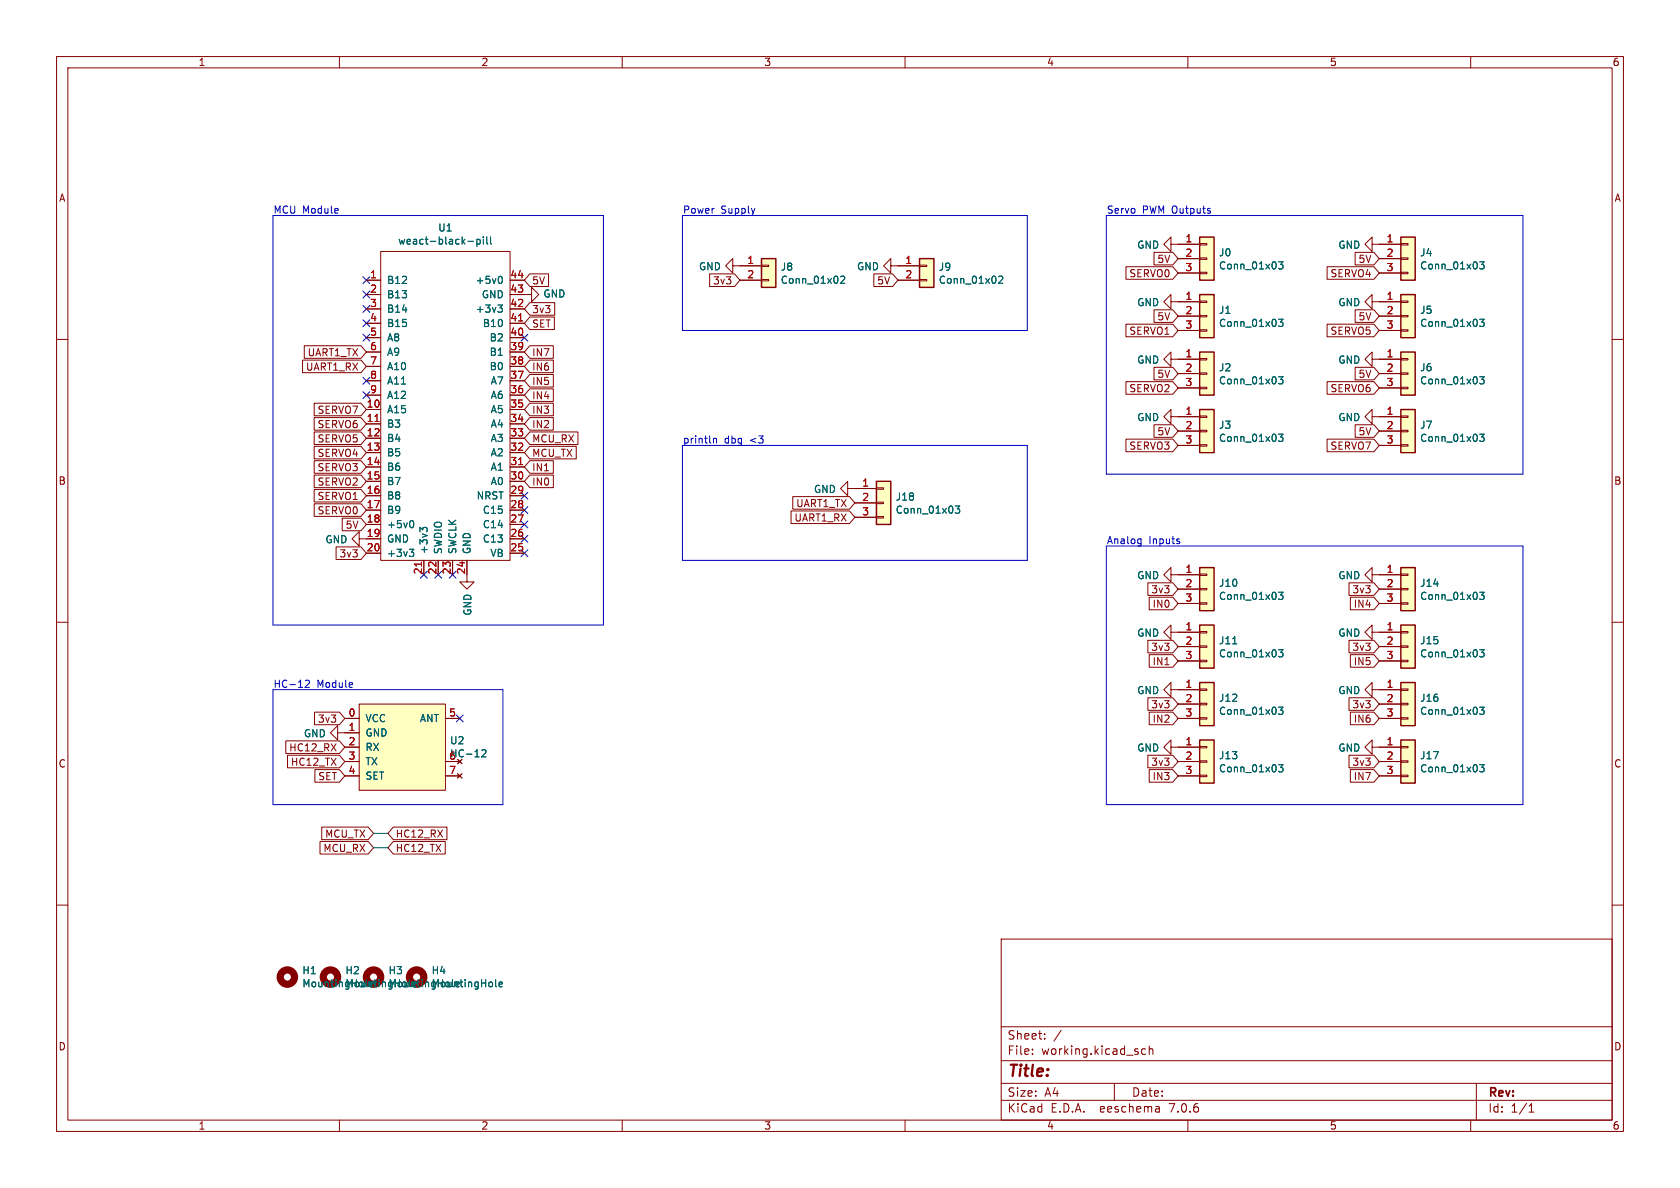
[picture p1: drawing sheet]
<svg xmlns="http://www.w3.org/2000/svg" width="297mm" height="210mm" viewBox="0 0 297 210" stroke-linecap="round" stroke-linejoin="round" font-family="sans-serif">
<g fill="none" stroke="#840000" stroke-width=".18">
<path d="M10 10h277v190h-277zM12 12h273v186h-273zM60 10v2M110 10v2M160 10v2M210 10v2M260 10v2M10 60h2M64.8 49.5h2.5M64.8 52.1h2.5M64.8 54.6h2.5M64.8 57.2h2.5"/>
<path d="M64.8 59.7h2.5M67.3 44.5h22.9v54.6h-22.9zM90.2 52.1h3.8v-1.3l1.2 1.3-1.2 1.2v-1.2M90.2 49.5h2.5M90.2 54.6h2.5M90.2 57.2h2.5M90.2 59.7h2.5M93.7 48.4h3.3v2.2h-3.3l-1-1.1zM93.7 53.5h4.4v2.2h-4.4l-1-1.1zM93.7 56h4.3v2.3h-4.3l-1-1.1zM125.5 48.4h4.4l.9 1.1-.9 1.1h-4.4zM129.5 47v-1.3l-1.2 1.3 1.2 1.3v-1.3h5.1"/>
<path d="M130.8 49.5h3.8M134.6 49.4h1.3v.3h-1.3zM134.6 46.9h1.3v.2h-1.3zM154.5 48.4h3.3l.9 1.1-.9 1.1h-3.3zM157.5 47v-1.3l-1.3 1.3 1.3 1.3v-1.3h5.1M158.7 49.5h3.9M162.6 49.4h1.2v.3h-1.2zM162.6 46.9h1.2v.2h-1.2zM199.1 57.3h8.2l1 1.1-1 1.1h-8.2zM199.1 47.1h8.2l1 1.2-1 1.1h-8.2zM204 44.6h3.3l1 1.1-1 1.1h-3.3zM204 54.8h3.3l1 1.1-1 1.1h-3.3z"/>
<path d="M207 43.2v-1.3l-1.3 1.3 1.3 1.3v-1.3h5.1M207 53.3v-1.2l-1.3 1.2 1.3 1.3v-1.3h5.1M208.3 45.7h3.8M208.3 48.3h3.8M208.3 55.9h3.8M208.3 58.4h3.8M212.1 48.1h1.3v.3h-1.3zM212.1 45.6h1.3v.2h-1.3zM212.1 43.1h1.3v.2h-1.3zM212.1 58.3h1.3v.2h-1.3zM212.1 55.8h1.3v.2h-1.3zM212.1 53.2h1.3v.3h-1.3z"/>
<path d="M234.6 47.1h8.3l.9 1.2-.9 1.1h-8.3zM234.6 57.3h8.3l.9 1.1-.9 1.1h-8.3zM239.6 54.8h3.3l.9 1.1-.9 1.1h-3.3zM239.6 44.6h3.3l.9 1.1-.9 1.1h-3.3zM242.6 53.3v-1.2l-1.3 1.2 1.3 1.3v-1.3h5M242.6 43.2v-1.3l-1.3 1.3 1.3 1.3v-1.3h5M243.8 45.7h3.8M243.8 48.3h3.8M243.8 55.9h3.8M243.8 58.4h3.8M247.6 48.1h1.3v.3h-1.3zM247.6 45.6h1.3v.2h-1.3z"/>
<path d="M247.6 43.1h1.3v.2h-1.3zM247.6 58.3h1.3v.2h-1.3zM247.6 55.8h1.3v.2h-1.3zM247.6 53.2h1.3v.3h-1.3zM285 60h2M53.5 63.7h10.3l1 1.1-1 1.1h-10.3zM53.8 61.1h10l1 1.1-1 1.1h-10zM55.5 71.3h8.3l1 1.1-1 1.1h-8.3zM55.5 73.8h8.3l1 1.1-1 1.1h-8.3zM55.5 78.9h8.3l1 1.1-1 1.1h-8.3zM55.5 76.4h8.3l1 1.1-1 1.1h-8.3zM64.8 72.4h2.5"/>
<path d="M64.8 74.9h2.5M64.8 77.5h2.5M64.8 69.9h2.5M64.8 67.3h2.5M64.8 64.8h2.5M64.8 62.2h2.5M90.2 72.4h2.5M90.2 74.9h2.5M90.2 77.5h2.5M90.2 69.9h2.5M90.2 67.3h2.5M90.2 64.8h2.5"/>
<path d="M90.2 62.2h2.5M93.7 73.8h4.1v2.2h-4.1l-1-1.1zM93.7 68.7h4.1v2.3h-4.1l-1-1.1zM93.7 78.9h8.2v2.2h-8.2l-1-1.1zM93.7 76.4h8.5v2.2h-8.5l-1-1.1zM93.7 71.3h4.1v2.2h-4.1l-1-1.1zM93.7 61.1h4.1v2.2h-4.1l-1-1.1zM93.7 63.7h4.1v2.2h-4.1l-1-1.1zM93.7 66.2h4.1v2.2h-4.1l-1-1.1zM199.1 67.5h8.2l1 1.1-1 1.1h-8.2zM199.1 77.6h8.2l1 1.1-1 1.2h-8.2zM204 64.9h3.3l1 1.1-1 1.2h-3.3z"/>
<path d="M204 75.1h3.3l1 1.1-1 1.1h-3.3zM207 63.5v-1.3l-1.3 1.3 1.3 1.3v-1.3h5.1M207 73.7v-1.3l-1.3 1.3 1.3 1.2v-1.2h5.1M208.3 66h3.8M208.3 68.6h3.8M208.3 76.2h3.8M208.3 78.7h3.8M212.1 68.5h1.3v.2h-1.3zM212.1 65.9h1.3v.3h-1.3zM212.1 63.4h1.3v.2h-1.3zM212.1 78.6h1.3v.3h-1.3zM212.1 76.1h1.3v.2h-1.3z"/>
<path d="M212.1 73.5h1.3v.3h-1.3zM234.6 67.5h8.3l.9 1.1-.9 1.1h-8.3zM234.6 77.6h8.3l.9 1.1-.9 1.2h-8.3zM239.6 64.9h3.3l.9 1.1-.9 1.2h-3.3zM239.6 75.1h3.3l.9 1.1-.9 1.1h-3.3zM242.6 63.5v-1.3l-1.3 1.3 1.3 1.3v-1.3h5M242.6 73.7v-1.3l-1.3 1.3 1.3 1.2v-1.2h5M243.8 66h3.8M243.8 68.6h3.8M243.8 76.2h3.8M243.8 78.7h3.8M247.6 78.6h1.3v.3h-1.3z"/>
<path d="M247.6 76.1h1.3v.2h-1.3zM247.6 73.5h1.3v.3h-1.3zM247.6 68.5h1.3v.2h-1.3zM247.6 65.9h1.3v.3h-1.3zM247.6 63.4h1.3v.2h-1.3zM55.5 86.5h8.3l1 1.1-1 1.1h-8.3zM55.5 84h8.3l1 1.1-1 1.1h-8.3zM55.5 81.4h8.3l1 1.2-1 1.1h-8.3zM55.5 89.1h8.3l1 1.1-1 1.1h-8.3zM59.4 96.7h4.4l1 1.1-1 1.1h-4.4zM60.5 91.6h3.3l1 1.1-1 1.1h-3.3zM63.5 95.3v-1.3l-1.3 1.3 1.3 1.2v-1.2h3.8"/>
<path d="M64.8 80h2.5M64.8 82.6h2.5M64.8 85.1h2.5M64.8 87.6h2.5M64.8 90.2h2.5M64.8 92.7h2.5M64.8 97.8h2.5M74.9 99.1v2.5M77.5 99.1v2.5M80 99.1v2.5M82.5 99.1v3.8h1.3l-1.3 1.2-1.2-1.2h1.2M90.2 80h2.5"/>
<path d="M90.2 82.6h2.5M90.2 85.1h2.5M90.2 87.6h2.5M90.2 90.2h2.5M90.2 92.7h2.5M90.2 95.3h2.5M90.2 97.8h2.5M93.7 84h4.1v2.2h-4.1l-1-1.1zM93.7 81.4h4.1v2.3h-4.1l-1-1.1zM139.8 90.3h10.4l.9 1.1-.9 1.2h-10.4zM140.2 87.8h10l.9 1.1-.9 1.1h-10zM149.9 86.4v-1.3l-1.3 1.3 1.3 1.2v-1.2h5"/>
<path d="M151.1 88.9h3.8M151.1 91.4h3.8M154.9 91.3h1.3v.3h-1.3zM154.9 88.8h1.3v.2h-1.3zM154.9 86.2h1.3v.3h-1.3zM10 110h2M202.9 113.2h4.4l1 1.1-1 1.1h-4.4zM202.9 103h4.4l1 1.1-1 1.2h-4.4zM203.2 115.7h4.1l1 1.1-1 1.2h-4.1zM203.2 105.6h4.1l1 1.1-1 1.1h-4.1zM207 101.6v-1.3l-1.3 1.3 1.3 1.3v-1.3h5.1M207 111.8v-1.3l-1.3 1.3 1.3 1.2v-1.2h5.1"/>
<path d="M208.3 104.1h3.8M208.3 106.7h3.8M208.3 114.3h3.8M208.3 116.8h3.8M212.1 106.6h1.3v.2h-1.3zM212.1 104h1.3v.3h-1.3zM212.1 101.5h1.3v.2h-1.3zM212.1 116.7h1.3v.3h-1.3zM212.1 114.2h1.3v.2h-1.3zM212.1 111.6h1.3v.3h-1.3zM238.5 113.2h4.4l.9 1.1-.9 1.1h-4.4zM238.5 103h4.4l.9 1.1-.9 1.2h-4.4z"/>
<path d="M238.7 105.6h4.2l.9 1.1-.9 1.1h-4.2zM238.7 115.7h4.2l.9 1.1-.9 1.2h-4.2zM242.6 101.6v-1.3l-1.3 1.3 1.3 1.3v-1.3h5M242.6 111.8v-1.3l-1.3 1.3 1.3 1.2v-1.2h5M243.8 104.1h3.8M243.8 106.7h3.8M243.8 114.3h3.8M243.8 116.8h3.8M247.6 116.7h1.3v.3h-1.3zM247.6 114.2h1.3v.2h-1.3zM247.6 111.6h1.3v.3h-1.3zM247.6 106.6h1.3v.2h-1.3z"/>
<path d="M247.6 104h1.3v.3h-1.3zM247.6 101.5h1.3v.2h-1.3zM285 110h2M50.5 131h9.5l1 1.1-1 1.1h-9.5zM50.8 133.5h9.2l1 1.1-1 1.1h-9.2zM55.6 125.9h4.4l1 1.1-1 1.1h-4.4zM55.7 136h4.3l1 1.2-1 1.1h-4.3zM59.7 129.5v-1.2l-1.3 1.2 1.3 1.3v-1.3h3.8M61 132.1h2.5M61 134.6h2.5M61 137.2h2.5M61 127h2.5"/>
<path d="M63.5 124.5h15.2v15.2h-15.2zM78.7 134.6h2.6M78.7 137.2h2.6M78.7 127h2.6M80.9 134.2l.8 .8M80.9 136.8l.8 .7M81.7 134.2l-.8 .8M81.7 136.8l-.8 .7M202.9 123.3h4.4l1 1.2-1 1.1h-4.4zM202.9 133.5h4.4l1 1.1-1 1.1h-4.4zM203.2 136h4.1l1 1.2-1 1.1h-4.1zM203.2 125.9h4.1l1 1.1-1 1.1h-4.1z"/>
<path d="M207 132.1v-1.3l-1.3 1.3 1.3 1.3v-1.3h5.1M207 121.9v-1.2l-1.3 1.2 1.3 1.3v-1.3h5.1M208.3 134.6h3.8M208.3 137.2h3.8M208.3 124.5h3.8M208.3 127h3.8M212.1 137h1.3v.3h-1.3zM212.1 134.5h1.3v.2h-1.3zM212.1 132h1.3v.2h-1.3zM212.1 126.9h1.3v.2h-1.3zM212.1 124.3h1.3v.3h-1.3zM212.1 121.8h1.3v.2h-1.3z"/>
<path d="M238.5 123.3h4.4l.9 1.2-.9 1.1h-4.4zM238.5 133.5h4.4l.9 1.1-.9 1.1h-4.4zM238.7 125.9h4.2l.9 1.1-.9 1.1h-4.2zM238.7 136h4.2l.9 1.2-.9 1.1h-4.2zM242.6 132.1v-1.3l-1.3 1.3 1.3 1.3v-1.3h5M242.6 121.9v-1.2l-1.3 1.2 1.3 1.3v-1.3h5M243.8 134.6h3.8M243.8 137.2h3.8M243.8 124.5h3.8M243.8 127h3.8M247.6 137h1.3v.3h-1.3zM247.6 134.5h1.3v.2h-1.3z"/>
<path d="M247.6 132h1.3v.2h-1.3zM247.6 126.9h1.3v.2h-1.3zM247.6 124.3h1.3v.3h-1.3zM247.6 121.8h1.3v.2h-1.3zM10 160h2M56.6 148.7h8.5l.9 1.2-.9 1.1h-8.5zM56.9 146.2h8.2l.9 1.1-.9 1.1h-8.2zM69.5 146.2h9.5v2.2h-9.5l-.9-1.1zM69.5 148.7h9.2v2.3h-9.2l-.9-1.1zM285 160h2M177 166h108v32h-108zM60 198v2"/>
<path d="M110 198v2M160 198v2M177 194.5h108M177 191.5h108M177 187.5h108M177 181.5h108M182.5 186.3v.1M182.5 185.5v.1M184.7 183.6v.1M184.7 182.8v.1M187.6 182.1l-1.3 2M197 191.5v3"/>
<path d="M202.5 185.5l-.4-.1-.3 .3v.4l.2 .2h.5M203.2 185.5l.2-.1 .3 .1 .1 .9M203.2 184.9v1.5M204.9 195.7l.1 .9M205 196.5l-.2 .1M205 196h-.2M210 198v2M260 198v2M261 191.5v6.5M270.3 196.6h.9M270.3 195.5l.4-.4v1.5"/>
</g>
<g fill="#ffffc2" stroke="#ffffc2" stroke-width=".18">
<path d="M134.6 45.7h2.6v5.1h-2.6z"/>
<path d="M162.6 45.7h2.5v5.1h-2.5z"/>
<path d="M154.9 85.1h2.6v7.6h-2.6z"/>
<path d="M212.1 100.3h2.5v7.7h-2.5z"/>
<path d="M212.1 130.8h2.5v7.6h-2.5z"/>
<path d="M212.1 62.2h2.5v7.7h-2.5z"/>
<path d="M212.1 120.7h2.5v7.6h-2.5z"/>
<path d="M212.1 41.9h2.5v7.6h-2.5z"/>
<path d="M63.5 124.5h15.2v15.2h-15.2z"/>
<path d="M212.1 52.1h2.5v7.6h-2.5z"/>
<path d="M247.6 110.5h2.6v7.6h-2.6z"/>
<path d="M212.1 110.5h2.5v7.6h-2.5z"/>
<path d="M247.6 130.8h2.6v7.6h-2.6z"/>
<path d="M247.6 120.7h2.6v7.6h-2.6z"/>
<path d="M212.1 72.4h2.5v7.6h-2.5z"/>
<path d="M247.6 100.3h2.6v7.7h-2.6z"/>
<path d="M247.6 72.4h2.6v7.6h-2.6z"/>
<path d="M247.6 62.2h2.6v7.7h-2.6z"/>
<path d="M247.6 41.9h2.6v7.6h-2.6z"/>
<path d="M247.6 52.1h2.6v7.6h-2.6z"/>
</g>
<g fill="none" stroke="#840000" stroke-width=".25">
<path d="M134.6 45.7h2.6v5.1h-2.6zM162.6 45.7h2.5v5.1h-2.5zM212.1 41.9h2.5v7.6h-2.5zM212.1 52.1h2.5v7.6h-2.5zM247.6 41.9h2.6v7.6h-2.6zM247.6 52.1h2.6v7.6h-2.6zM212.1 62.2h2.5v7.7h-2.5zM212.1 72.4h2.5v7.6h-2.5zM247.6 72.4h2.6v7.6h-2.6zM247.6 62.2h2.6v7.7h-2.6zM154.9 85.1h2.6v7.6h-2.6zM212.1 100.3h2.5v7.7h-2.5z"/>
<path d="M212.1 110.5h2.5v7.6h-2.5zM247.6 110.5h2.6v7.6h-2.6zM247.6 100.3h2.6v7.7h-2.6zM212.1 130.8h2.5v7.6h-2.5zM212.1 120.7h2.5v7.6h-2.5zM247.6 130.8h2.6v7.6h-2.6zM247.6 120.7h2.6v7.6h-2.6z"/>
</g>
<g fill="none" stroke="#006464" stroke-width=".18">
<path d="M82.7 42.7h1M84.3 42.3v1.3M84.3 42.4l.4-.1 .2 .2-.1 .6h-.5M85.5 41.9v.1M85.5 42.3v.8M86.1 41.9v1.1l.1 .1M86.7 41.9v1.1l.2 .1M88 53.9h.8l-.4 .5 .4 .1v.4l-.2 .3h-.4M88.4 48.8a.68 .68 0 0 1 .4 .7 .68 .68 0 0 1-.4 .6M148.6 48.9l.5-.1 .2 .4-.7 .9h.7M176.6 48.9l.4-.1 .3 .4-.8 .9h.8M226 46.3h.8l-.4 .5 .4 .1v.5l-.2 .1-.6-.1"/>
<path d="M226 56.4h.8l-.4 .5 .4 .1v.6l-.2 .1-.6-.1M261.6 46.3h.8l-.5 .5 .4 .1v.5l-.2 .1-.5-.1M261.6 56.4h.8l-.5 .5 .4 .1v.6l-.2 .1-.5-.1M226 66.6h.8l-.4 .5 .4 .1v.5l-.2 .2-.6-.2M226 76.8h.8l-.4 .4 .4 .2v.5l-.2 .1-.6-.1M261.6 66.6h.8l-.5 .5 .4 .1v.5l-.2 .2-.5-.2M261.6 76.8h.8l-.5 .4 .4 .2v.5l-.2 .1-.5-.1M72.4 97.1h.7l-.4 .5 .4 .1v.4l-.2 .3h-.4M72.7 92a.68 .68 0 0 1 .5 .7 .68 .68 0 0 1-.5 .6M75.5 93.8v-.3l-.2-.3-.5 .1-.1 .4-.5-.5v.8M168.9 89.5h.8l-.5 .4 .4 .2v.5l-.2 .1-.5-.1M217.9 113.8h.7"/>
<path d="M226 104.7h.8l-.4 .5 .4 .1v.5l-.2 .2-.6-.2M226 114.9h.8l-.4 .4 .4 .2v.5l-.2 .1-.6-.1M261.6 104.7h.8l-.5 .5 .4 .1v.5l-.2 .2-.5-.2M261.6 114.9h.8l-.5 .4 .4 .2v.5l-.2 .1-.5-.1M85.2 132.7l.5-.2 .2 .4-.8 .9h.8M226 125h.8l-.4 .5 .4 .1v.6l-.2 .1-.6-.1M226 135.2h.8l-.4 .5 .4 .1v.5l-.2 .1-.6-.1M261.6 135.2h.8l-.5 .5 .4 .1v.5l-.2 .1-.5-.1M261.6 125h.8l-.5 .5 .4 .1v.6l-.2 .1-.5-.1M87.6 174.3l.2 .1M88.2 174l.6-.1v-.2l-.4-.1-.2 .2 .1 .6h.5"/>
</g>
<g fill="none" stroke="#840000" stroke-width="1.3">
<circle cx="50.8" cy="172.7" r="1.27"/>
<circle cx="58.4" cy="172.7" r="1.27"/>
<circle cx="66" cy="172.7" r="1.27"/>
<circle cx="73.7" cy="172.7" r="1.27"/>
</g>
<path d="M91.7 56.7h.7M66.3 74.5h.7M74.5 99.4v.7M91.7 82.1h.7" fill="none" stroke="#a90000" stroke-width=".18"/>
<g fill="none" stroke="#0000c2" stroke-width=".18">
<path d="M48.3 38.1h58.4v72.4h-58.4zM120.6 38.1h61v20.3h-61zM195.6 38.1h73.6v45.7h-73.6zM120.6 78.7h61v20.4h-61zM126.1 77.5v.8M126.1 77.6l.2-.1h.3l.1 .8M195.6 96.5h73.6v45.7h-73.6zM201.4 95.3h.3M201.7 95.3v1l-.2 .2M201.7 96l-.3 .1M208.4 95.7l.2 .2-.2 .2M208.4 95.3h.1"/>
<path d="M48.3 121.9h40.6v20.3h-40.6zM54 120.4l.5-.2 .2 .4-.8 .9h.8"/>
</g>
<path d="M66 147.3h2.6M66 149.9h2.6" fill="none" stroke="#009600" stroke-width=".18"/>
<g fill="none" stroke="#000084" stroke-width=".18">
<path d="M64.2 56.5l1.2 1.3M64.2 51.5l1.2 1.2M64.2 48.9l1.2 1.2M64.2 59.1l1.2 1.2M64.2 54l1.2 1.2M65.4 56.5l-1.2 1.3M65.4 51.5l-1.2 1.2M65.4 48.9l-1.2 1.2M65.4 59.1l-1.2 1.2M65.4 54l-1.2 1.2M92.1 59.1l1.2 1.2M93.3 59.1l-1.2 1.2"/>
<path d="M64.2 69.2l1.2 1.3M64.2 66.7l1.2 1.2M65.4 69.2l-1.2 1.3M65.4 66.7l-1.2 1.2M92.1 92.1l1.2 1.2M92.1 97.2l1.2 1.2M92.1 89.6l1.2 1.2M92.1 87l1.2 1.2M92.1 94.6l1.2 1.3M93.3 92.1l-1.2 1.2M93.3 97.2l-1.2 1.2M93.3 89.6l-1.2 1.2"/>
<path d="M93.3 87l-1.2 1.2M93.3 94.6l-1.2 1.3M74.3 101l1.2 1.2M75.5 101l-1.2 1.2M76.9 101l1.2 1.2M78.1 101l-1.2 1.2M79.4 101l1.2 1.2M80.6 101l-1.2 1.2M80.7 126.4l1.2 1.2M81.9 126.4l-1.2 1.2"/>
</g>
<text font-size="2.8" fill="#840000" x="178" y="190.9">Title:</text>
<g font-size="2.1" fill="#840000">
<text x="178" y="184">Sheet:</text>
<text x="178" y="186.7">File:</text>
<text x="184.1" y="186.7">working.kicad_sch</text>
<text x="178" y="196.9">KiCad</text>
<text x="178" y="194.1">Size:</text>
<text x="184.7" y="194.1">A4</text>
<text x="185.7" y="196.9">E.D.A.</text>
<text x="194.6" y="196.9">eeschema</text>
<text x="200" y="194.1">Date:</text>
<text x="207" y="196.9">7.0.6</text>
<text x="263" y="194.3">Rev:</text>
<text x="263" y="196.9">Id:</text>
<text x="267.1" y="196.9">1/1</text>
</g>
<g font-size="1.8" fill="#840000">
<text x="35" y="11.9">1</text>
<text x="85" y="11.9">2</text>
<text x="135" y="11.9">3</text>
<text x="185" y="11.9">4</text>
<text x="235" y="11.9">5</text>
<text x="285" y="11.9">6</text>
<text x="10.3" y="35.9">A</text>
<text x="285.3" y="35.9">A</text>
<text x="204.5" y="46.7">5V</text>
<text x="240.1" y="46.7">5V</text>
<text x="94" y="50.5">5V</text>
<text x="126" y="50.5">3v3</text>
<text x="155" y="50.5">5V</text>
<text x="199.5" y="49.2">SERVO0</text>
<text x="235.1" y="49.2">SERVO4</text>
<text x="94" y="55.6">3v3</text>
<text x="94" y="58.1">SET</text>
<text x="199.5" y="59.4">SERVO1</text>
<text x="204.5" y="56.8">5V</text>
<text x="235.1" y="59.4">SERVO5</text>
<text x="240.1" y="56.8">5V</text>
<text x="54" y="65.7">UART1_RX</text>
<text x="54.3" y="63.2">UART1_TX</text>
<text x="94" y="63.2">IN7</text>
<text x="94" y="65.7">IN6</text>
<text x="94" y="70.8">IN4</text>
<text x="94" y="68.3">IN5</text>
<text x="199.5" y="69.5">SERVO2</text>
<text x="204.5" y="67">5V</text>
<text x="235.1" y="69.5">SERVO6</text>
<text x="240.1" y="67">5V</text>
<text x="56" y="73.3">SERVO7</text>
<text x="56" y="75.9">SERVO6</text>
<text x="94" y="75.9">IN2</text>
<text x="94" y="73.3">IN3</text>
<text x="204.5" y="77.2">5V</text>
<text x="240.1" y="77.2">5V</text>
<text x="56" y="81">SERVO4</text>
<text x="56" y="83.5">SERVO3</text>
<text x="56" y="78.4">SERVO5</text>
<text x="94" y="83.5">IN1</text>
<text x="94" y="81">MCU_TX</text>
<text x="94" y="78.4">MCU_RX</text>
<text x="199.5" y="79.7">SERVO3</text>
<text x="235.1" y="79.7">SERVO7</text>
<text x="10.3" y="85.9">B</text>
<text x="56" y="88.6">SERVO1</text>
<text x="56" y="86">SERVO2</text>
<text x="94" y="86">IN0</text>
<text x="140.6" y="89.9">UART1_TX</text>
<text x="285.3" y="85.9">B</text>
<text x="56" y="91.1">SERVO0</text>
<text x="61" y="93.7">5V</text>
<text x="140.3" y="92.4">UART1_RX</text>
<text x="59.9" y="98.7">3v3</text>
<text x="203.4" y="105.1">3v3</text>
<text x="203.7" y="107.6">IN0</text>
<text x="239" y="105.1">3v3</text>
<text x="239.2" y="107.6">IN4</text>
<text x="203.4" y="115.3">3v3</text>
<text x="203.7" y="117.8">IN1</text>
<text x="239" y="115.3">3v3</text>
<text x="239.2" y="117.8">IN5</text>
<text x="203.4" y="125.4">3v3</text>
<text x="239" y="125.4">3v3</text>
<text x="56.1" y="128">3v3</text>
<text x="203.7" y="128">IN2</text>
<text x="239.2" y="128">IN6</text>
<text x="10.3" y="135.9">C</text>
<text x="51" y="133">HC12_RX</text>
<text x="51.3" y="135.6">HC12_TX</text>
<text x="203.4" y="135.6">3v3</text>
<text x="239" y="135.6">3v3</text>
<text x="285.3" y="135.9">C</text>
<text x="56.2" y="138.1">SET</text>
<text x="203.7" y="138.1">IN3</text>
<text x="239.2" y="138.1">IN7</text>
<text x="57.4" y="148.3">MCU_TX</text>
<text x="69.8" y="148.3">HC12_RX</text>
<text x="57.1" y="150.8">MCU_RX</text>
<text x="69.8" y="150.8">HC12_TX</text>
<text x="10.3" y="185.9">D</text>
<text x="285.3" y="185.9">D</text>
<text x="35" y="199.9">1</text>
<text x="85" y="199.9">2</text>
<text x="135" y="199.9">3</text>
<text x="185" y="199.9">4</text>
<text x="235" y="199.9">5</text>
<text x="285" y="199.9">6</text>
</g>
<g font-size="1.8" fill="#0000c2">
<text x="48.3" y="37.9">MCU Module</text>
<text x="120.6" y="37.9">Power</text>
<text x="127.4" y="37.9">Supply</text>
<text x="195.6" y="37.9">Servo</text>
<text x="202" y="37.9">PWM Outputs</text>
<text x="120.6" y="78.5">println</text>
<text x="128" y="78.5">dbg</text>
<text x="132.7" y="78.5">&lt;3</text>
<text x="195.6" y="96.3">Analog</text>
<text x="203.1" y="96.3">Inputs</text>
<text x="48.3" y="121.7">HC-12</text>
<text x="56" y="121.7">Module</text>
</g>
<g font-size="1.8" fill="#006464">
<text x="77.4" y="41.1">U1</text>
<text x="70.3" y="43.4">weact-black-pill</text>
<text x="123.5" y="48">GND</text>
<text x="151.4" y="48">GND</text>
<text x="200.9" y="44.2">GND</text>
<text x="215.4" y="45.5">J0</text>
<text x="215.4" y="47.8">Conn_01x03</text>
<text x="236.5" y="44.2">GND</text>
<text x="251" y="45.5">J4</text>
<text x="251" y="47.8">Conn_01x03</text>
<text x="68.3" y="50.4">B12</text>
<text x="68.3" y="52.9">B13</text>
<text x="84" y="50.4">+5v0</text>
<text x="85.1" y="52.9">GND</text>
<text x="96" y="52.8">GND</text>
<text x="137.9" y="48.1">J8</text>
<text x="137.9" y="50.4">Conn_01x02</text>
<text x="165.9" y="48.1">J9</text>
<text x="165.9" y="50.4">Conn_01x02</text>
<text x="68.3" y="55.5">B14</text>
<text x="68.3" y="58">B15</text>
<text x="84" y="55.5">+3v3</text>
<text x="85.3" y="58">B10</text>
<text x="200.9" y="54.3">GND</text>
<text x="215.4" y="55.7">J1</text>
<text x="215.4" y="58">Conn_01x03</text>
<text x="236.5" y="54.3">GND</text>
<text x="251" y="55.7">J5</text>
<text x="251" y="58">Conn_01x03</text>
<text x="68.3" y="60.6">A8</text>
<text x="68.3" y="63.1">A9</text>
<text x="68.3" y="65.6">A10</text>
<text x="86.5" y="65.6">B0</text>
<text x="86.5" y="63.1">B1</text>
<text x="86.5" y="60.6">B2</text>
<text x="200.9" y="64.5">GND</text>
<text x="215.4" y="65.8">J2</text>
<text x="236.5" y="64.5">GND</text>
<text x="251" y="65.8">J6</text>
<text x="68.3" y="68.2">A11</text>
<text x="68.3" y="70.7">A12</text>
<text x="86.7" y="70.7">A6</text>
<text x="86.7" y="68.2">A7</text>
<text x="215.4" y="68.1">Conn_01x03</text>
<text x="251" y="68.1">Conn_01x03</text>
<text x="68.3" y="73.3">A15</text>
<text x="68.3" y="75.8">B3</text>
<text x="86.7" y="75.8">A4</text>
<text x="86.7" y="73.3">A5</text>
<text x="200.9" y="74.7">GND</text>
<text x="215.4" y="76">J3</text>
<text x="236.5" y="74.7">GND</text>
<text x="251" y="76">J7</text>
<text x="68.3" y="78.3">B4</text>
<text x="68.3" y="80.9">B5</text>
<text x="68.3" y="83.4">B6</text>
<text x="86.7" y="83.4">A1</text>
<text x="86.7" y="80.9">A2</text>
<text x="86.7" y="78.3">A3</text>
<text x="215.4" y="78.3">Conn_01x03</text>
<text x="251" y="78.3">Conn_01x03</text>
<text x="68.3" y="86">B7</text>
<text x="68.3" y="88.5">B8</text>
<text x="84.2" y="88.5">NRST</text>
<text x="86.7" y="86">A0</text>
<text x="143.8" y="87.4">GND</text>
<text x="158.3" y="88.7">J18</text>
<text x="68.3" y="91">B9</text>
<text x="68.3" y="93.6">+5v0</text>
<text x="85.3" y="93.6">C14</text>
<text x="85.3" y="91">C15</text>
<text x="158.3" y="91">Conn_01x03</text>
<text x="57.4" y="96.2">GND</text>
<text x="68.3" y="96.1">GND</text>
<text x="68.3" y="98.7">+3v3</text>
<text x="75.8" y="98" transform="rotate(-90 75.8 98)">+3v3</text>
<text x="78.3" y="98" transform="rotate(-90 78.3 98)">SWDIO</text>
<text x="80.9" y="98" transform="rotate(-90 80.9 98)">SWCLK</text>
<text x="83.4" y="98" transform="rotate(-90 83.4 98)">GND</text>
<text x="85.3" y="96.1">C13</text>
<text x="86.6" y="98.7">VB</text>
<text x="200.9" y="102.6">GND</text>
<text x="215.4" y="106.2">Conn_01x03</text>
<text x="215.4" y="103.9">J10</text>
<text x="236.5" y="102.6">GND</text>
<text x="251" y="106.2">Conn_01x03</text>
<text x="251" y="103.9">J14</text>
<text x="83.5" y="108.9" transform="rotate(-90 83.5 108.9)">GND</text>
<text x="200.9" y="112.8">GND</text>
<text x="236.5" y="112.8">GND</text>
<text x="215.4" y="116.4">Conn_01x03</text>
<text x="215.4" y="114.1">J11</text>
<text x="251" y="116.4">Conn_01x03</text>
<text x="251" y="114.1">J15</text>
<text x="200.9" y="122.9">GND</text>
<text x="215.4" y="124.3">J12</text>
<text x="236.5" y="122.9">GND</text>
<text x="251" y="124.3">J16</text>
<text x="53.6" y="130.5">GND</text>
<text x="64.5" y="127.9">VCC</text>
<text x="64.5" y="130.4">GND</text>
<text x="74.1" y="127.9">ANT</text>
<text x="79.5" y="131.8">U2</text>
<text x="215.4" y="126.6">Conn_01x03</text>
<text x="251" y="126.6">Conn_01x03</text>
<text x="64.5" y="132.9">RX</text>
<text x="64.5" y="135.5">TX</text>
<text x="79.5" y="134.1">HC-12</text>
<text x="200.9" y="133.1">GND</text>
<text x="215.4" y="136.7">Conn_01x03</text>
<text x="215.4" y="134.4">J13</text>
<text x="236.5" y="133.1">GND</text>
<text x="251" y="136.7">Conn_01x03</text>
<text x="251" y="134.4">J17</text>
<text x="64.5" y="138">SET</text>
<text x="53.3" y="172.4">H1</text>
<text x="61" y="172.4">H2</text>
<text x="68.6" y="172.4">H3</text>
<text x="76.2" y="172.4">H4</text>
<text x="53.3" y="174.7">MountingHole</text>
<text x="61" y="174.7">MountingHole</text>
<text x="68.6" y="174.7">MountingHole</text>
<text x="76.2" y="174.7">MountingHole</text>
</g>
<g font-size="1.8" fill="#a90000">
<text x="132" y="46.7">1</text>
<text x="159.9" y="46.7">1</text>
<text x="209.5" y="42.9">1</text>
<text x="209.5" y="45.5">2</text>
<text x="245" y="42.9">1</text>
<text x="245" y="45.5">2</text>
<text x="65.3" y="49.3">1</text>
<text x="65.3" y="51.8">2</text>
<text x="90.1" y="51.8">43</text>
<text x="90.1" y="49.3">44</text>
<text x="132" y="49.3">2</text>
<text x="159.9" y="49.3">2</text>
<text x="209.5" y="48">3</text>
<text x="209.5" y="53.1">1</text>
<text x="245" y="48">3</text>
<text x="245" y="53.1">1</text>
<text x="65.3" y="54.4">3</text>
<text x="65.3" y="56.9">4</text>
<text x="65.3" y="59.4">5</text>
<text x="90.1" y="59.4">40</text>
<text x="90.1" y="56.9">41</text>
<text x="90.1" y="54.4">42</text>
<text x="209.5" y="55.6">2</text>
<text x="209.5" y="58.2">3</text>
<text x="245" y="55.6">2</text>
<text x="245" y="58.2">3</text>
<text x="65.3" y="62">6</text>
<text x="65.3" y="64.5">7</text>
<text x="90.1" y="64.5">38</text>
<text x="90.1" y="62">39</text>
<text x="209.5" y="63.2">1</text>
<text x="209.5" y="65.8">2</text>
<text x="245" y="63.2">1</text>
<text x="245" y="65.8">2</text>
<text x="65.3" y="67.1">8</text>
<text x="65.3" y="69.6">9</text>
<text x="90.1" y="69.6">36</text>
<text x="90.1" y="67.1">37</text>
<text x="209.5" y="68.3">3</text>
<text x="245" y="68.3">3</text>
<text x="64.7" y="72.1">10</text>
<text x="64.7" y="74.7">11</text>
<text x="64.7" y="77.2">12</text>
<text x="90.1" y="77.2">33</text>
<text x="90.1" y="74.7">34</text>
<text x="90.1" y="72.1">35</text>
<text x="209.5" y="73.4">1</text>
<text x="209.5" y="75.9">2</text>
<text x="245" y="73.4">1</text>
<text x="245" y="75.9">2</text>
<text x="64.7" y="79.8">13</text>
<text x="64.7" y="82.3">14</text>
<text x="90.1" y="82.3">31</text>
<text x="90.1" y="79.8">32</text>
<text x="209.5" y="78.5">3</text>
<text x="245" y="78.5">3</text>
<text x="64.7" y="84.8">15</text>
<text x="64.7" y="87.4">16</text>
<text x="64.7" y="89.9">17</text>
<text x="90.1" y="89.9">28</text>
<text x="90.1" y="87.4">29</text>
<text x="90.1" y="84.8">30</text>
<text x="152.3" y="86.1">1</text>
<text x="152.3" y="88.6">2</text>
<text x="64.7" y="92.5">18</text>
<text x="64.7" y="95">19</text>
<text x="90.1" y="95">26</text>
<text x="90.1" y="92.5">27</text>
<text x="152.3" y="91.2">3</text>
<text x="64.7" y="97.5">20</text>
<text x="74.7" y="101.6" transform="rotate(-90 74.7 101.6)">21</text>
<text x="77.2" y="101.6" transform="rotate(-90 77.2 101.6)">22</text>
<text x="79.8" y="101.6" transform="rotate(-90 79.8 101.6)">23</text>
<text x="82.3" y="101.6" transform="rotate(-90 82.3 101.6)">24</text>
<text x="90.1" y="97.5">25</text>
<text x="209.5" y="101.3">1</text>
<text x="245" y="101.3">1</text>
<text x="209.5" y="103.9">2</text>
<text x="209.5" y="106.4">3</text>
<text x="245" y="103.9">2</text>
<text x="245" y="106.4">3</text>
<text x="209.5" y="111.5">1</text>
<text x="245" y="111.5">1</text>
<text x="209.5" y="114">2</text>
<text x="209.5" y="116.6">3</text>
<text x="245" y="114">2</text>
<text x="245" y="116.6">3</text>
<text x="209.5" y="121.7">1</text>
<text x="209.5" y="124.2">2</text>
<text x="245" y="121.7">1</text>
<text x="245" y="124.2">2</text>
<text x="61.5" y="126.7">0</text>
<text x="61.5" y="129.3">1</text>
<text x="61.5" y="131.8">2</text>
<text x="79.3" y="126.7">5</text>
<text x="209.5" y="131.8">1</text>
<text x="209.5" y="126.7">3</text>
<text x="245" y="131.8">1</text>
<text x="245" y="126.7">3</text>
<text x="61.5" y="134.4">3</text>
<text x="61.5" y="136.9">4</text>
<text x="79.3" y="134.4">6</text>
<text x="79.3" y="136.9">7</text>
<text x="209.5" y="134.4">2</text>
<text x="209.5" y="136.9">3</text>
<text x="245" y="134.4">2</text>
<text x="245" y="136.9">3</text>
</g>
</svg>
